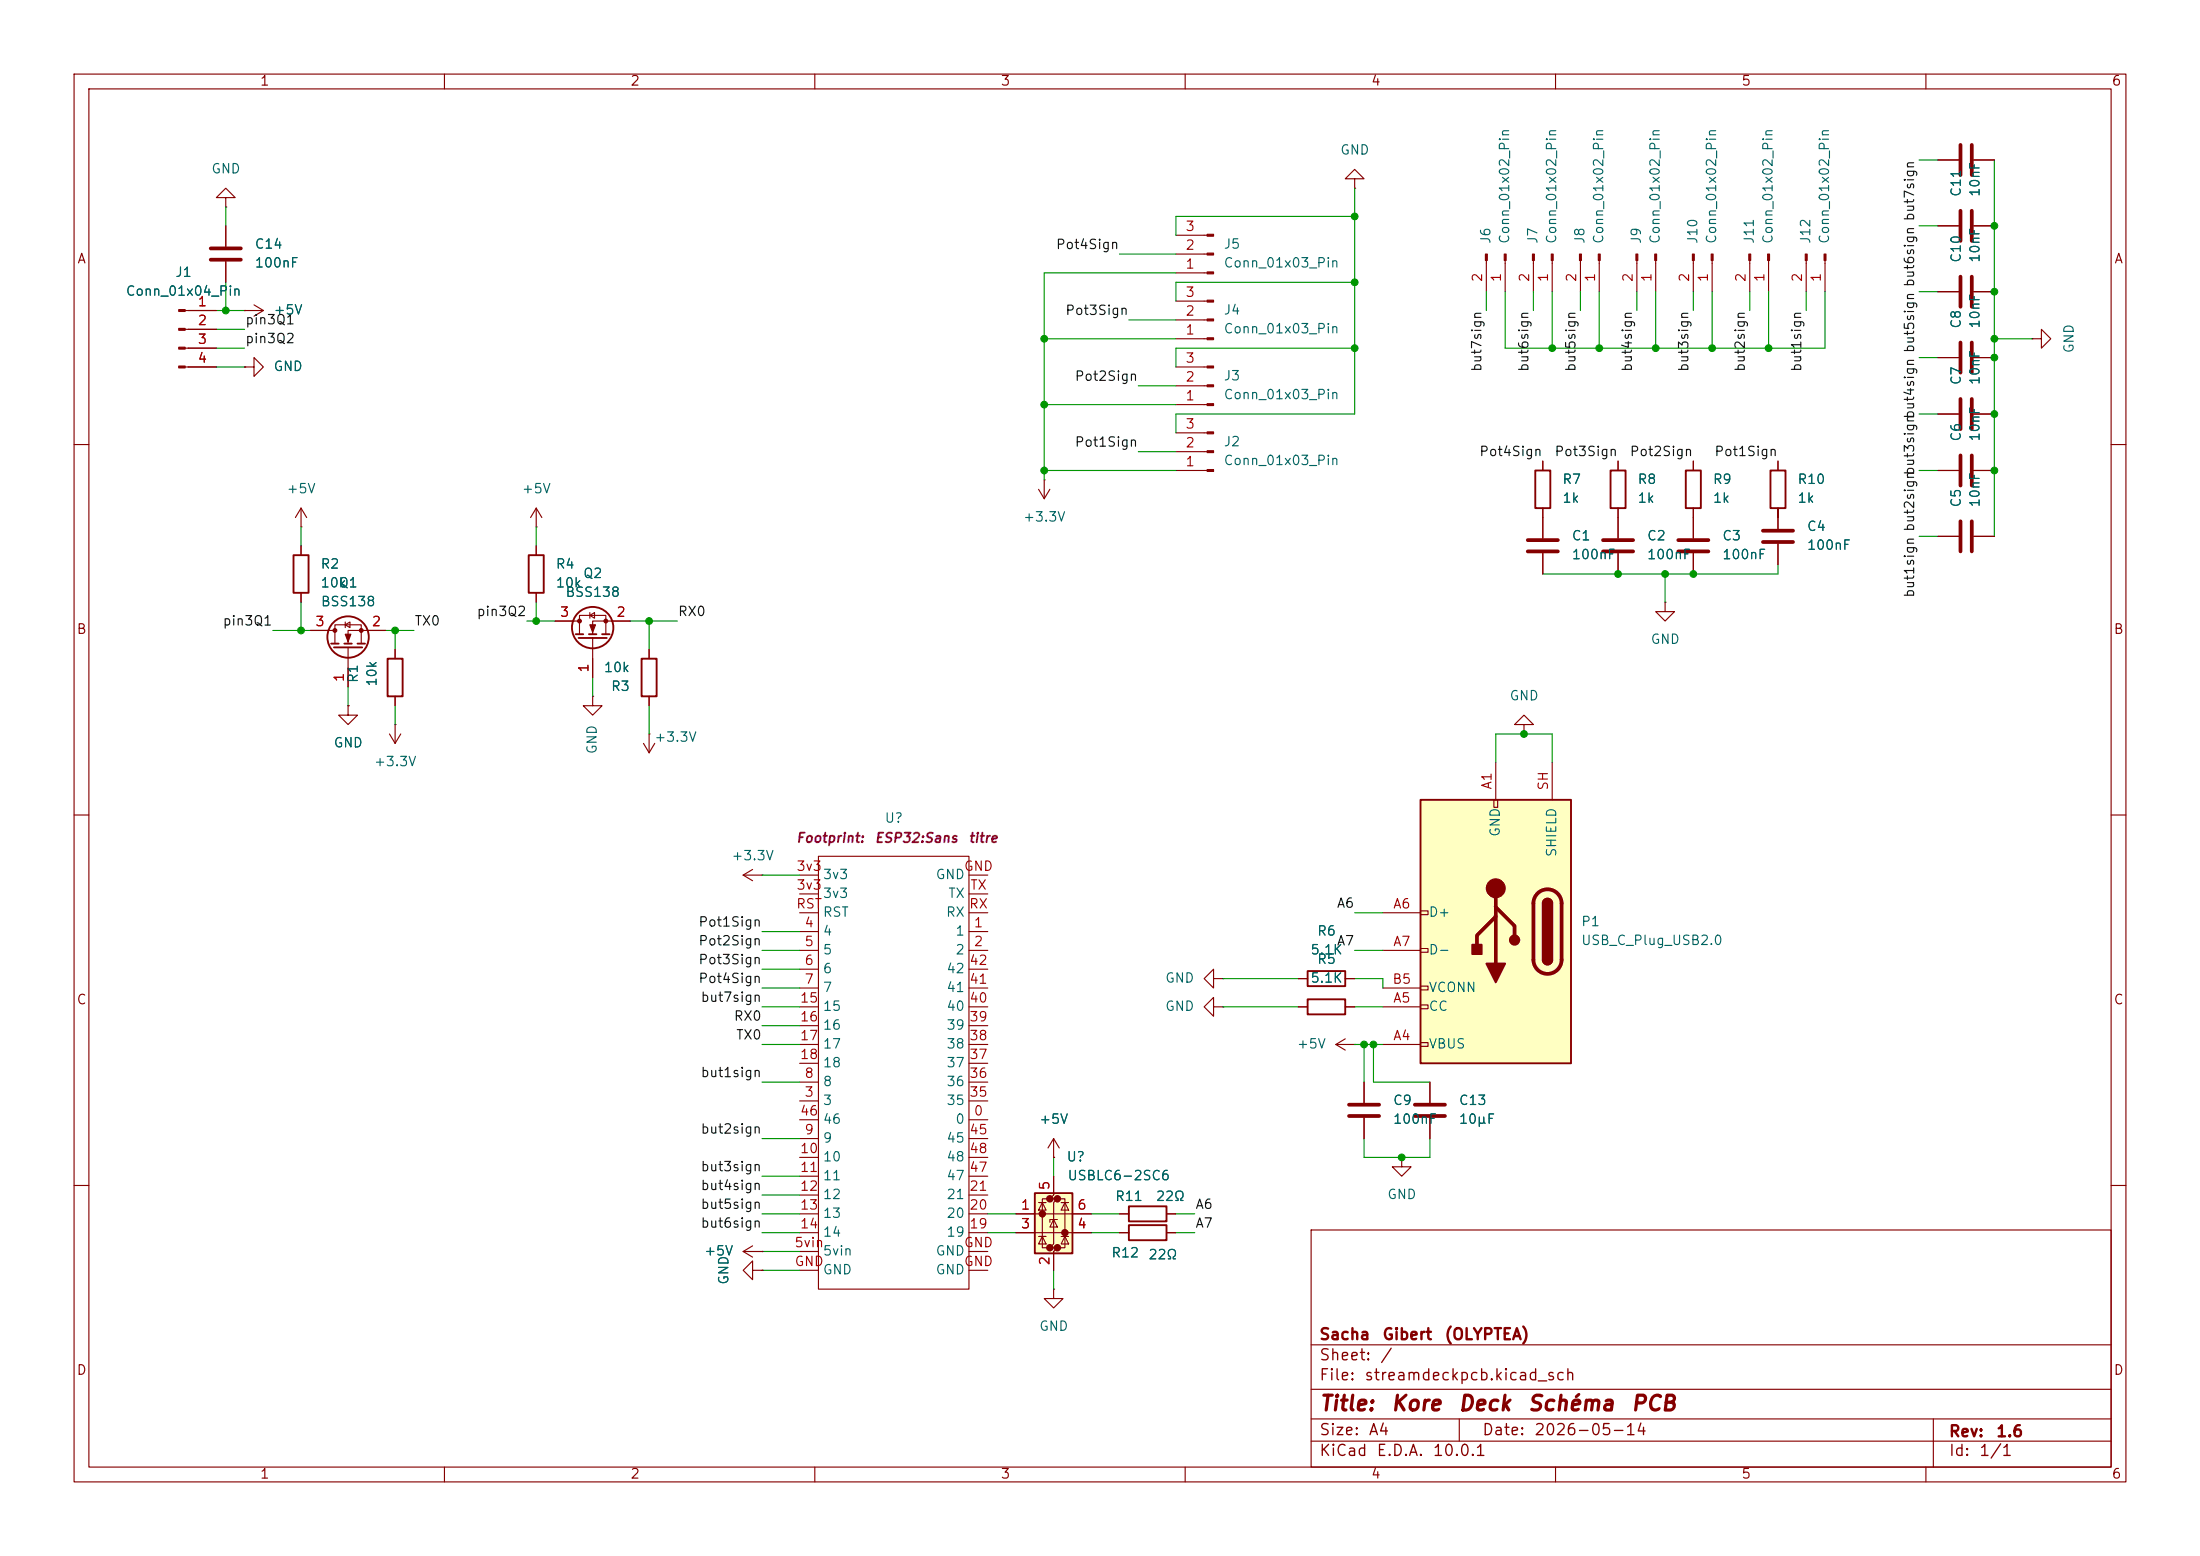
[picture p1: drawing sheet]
<svg xmlns="http://www.w3.org/2000/svg" width="297mm" height="210mm" viewBox="0 0 297 210" stroke-linecap="round" stroke-linejoin="round" font-family="sans-serif">
<g fill="none" stroke="#840000" stroke-width=".15">
<path d="M10 10h277v190h-277zM12 12h273v186h-273zM60 10v2M110 10v2M160 10v2M210 10v2M260 10v2M30.5 26.7h1.2l-1.2-1.3-1.3 1.3h1.3v1.2M30.5 27.9h.1M30.5 30.5v2.8M30.5 35.3v2.8M158.7 36.8h4.3"/>
<path d="M158.7 34.3h4.3M158.7 31.8h4.3M182.9 24.1h1.2l-1.2-1.2-1.3 1.2h1.3v1.3M182.9 25.4h.1M221 35.2v4.2M223.5 35.2v4.2M236.2 35.2v4.2M238.8 35.2v4.2M261.6 39.4h2.8M266.4 39.4h2.8M158.7 45.7h4.3M158.7 43.2h4.3"/>
<path d="M158.7 40.6h4.3M261.6 48.3h2.8M266.4 48.3h2.8M274.3 45.7h1.3v-1.2l1.3 1.2-1.3 1.3v-1.3M274.3 45.7h.1M10 60h2M72.4 71.1h.1M72.4 68.6v2.5M72.4 73.7v1.2M72.4 68.6l-.8 1.3M72.4 68.6l.8 1.3M208.3 62.2v1.3"/>
<path d="M208.3 68.6v4M208.3 74.7v2.8M218.4 62.2v1.3M218.4 68.6v4M218.4 74.7v2.8M228.6 62.2v1.3M228.6 68.6v4M228.6 74.7v2.8M240 62.2v1.3M240 68.6v2.8M240 73.4v2.8M261.6 72.4h2.8"/>
<path d="M266.4 72.4h2.8M285 60h2M41.9 85.1h3.3M45.2 86.9v-2.6h3.6v2.6M46.6 84.3l.6-.4v.8zM46.6 83.9v.8M47 95.3v1.2h1.3l-1.3 1.3-1.3-1.3h1.3M47 95.3h.1M47 87.4v5.3M52.1 85.1h-5.1v1.8M52.6 99.1l.7 1.2M53.3 97.8h.1"/>
<path d="M53.3 87.6v1.3M53.3 94v1.3M53.3 97.8v2.5M54.1 99.1l-.8 1.2M72.4 80v1.3M80 94v1.3h1.3l-1.3 1.2-1.3-1.2h1.3M80 94h.1M87.6 99.1h.1M87.6 87.6v1.3M87.6 94v1.3M87.6 99.1v2.5M205.7 97.8h1.3l-1.3-1.3-1.2 1.3h1.2v1.3"/>
<path d="M205.7 99.1h.1M224.8 81.3v1.3h1.3l-1.3 1.2-1.3-1.2h1.3M224.8 81.3h.1M10 110h2M86.9 100.3l.7 1.3M88.4 100.3l-.8 1.3M107.9 118.1h2.6M110.5 115.6h20.3v58.4h-20.3zM130.8 118.1h2.5M285 110h2M107.9 125.7h2.6M107.9 128.3h2.6"/>
<path d="M107.9 120.7h2.6M107.9 130.8h2.6M107.9 133.4h2.6M107.9 135.9h2.6M107.9 138.4h2.6M107.9 123.2h2.6M130.8 125.7h2.5M130.8 128.3h2.5M130.8 120.7h2.5M130.8 130.8h2.5M130.8 133.4h2.5M130.8 135.9h2.5"/>
<path d="M130.8 138.4h2.5M130.8 123.2h2.5M175.3 135.9h1.2M181.6 135.9h1.3M107.9 151.1h2.6M107.9 148.6h2.6M107.9 146.1h2.6M107.9 153.7h2.6M107.9 156.2h2.6M107.9 158.8h2.6M107.9 141h2.6M107.9 143.5h2.6"/>
<path d="M130.8 151.1h2.5M130.8 148.6h2.5M130.8 146.1h2.5M130.8 153.7h2.5M130.8 156.2h2.5M130.8 158.8h2.5M130.8 141h2.5M130.8 143.5h2.5M10 160h2M100.3 168.9h2.6M100.3 168.9l1.3 .8M101.6 171.5v-1.3l-1.3 1.3 1.3 1.2v-1.2h1.3"/>
<path d="M101.6 168.1l-1.3 .8M102.9 171.5h.1M102.9 168.9h.1M107.9 168.9h2.6M107.9 161.3h2.6M107.9 163.8h2.6M107.9 166.4h2.6M107.9 171.5h2.6M130.8 168.9h2.5M130.8 161.3h2.5M130.8 163.8h2.5M130.8 166.4h2.5"/>
<path d="M130.8 171.5h2.5M142.2 174v1.3h1.3l-1.3 1.2-1.2-1.2h1.2M142.2 174h.1M177 166h108v32h-108zM285 160h2M60 198v2M110 198v2M160 198v2M177 194.5h108M177 191.5h108M177 187.5h108M177 181.5h108"/>
<path d="M197 191.5v3M210 198v2M260 198v2M261 191.5v6.5"/>
</g>
<g fill="#840000" stroke="#840000" stroke-width=".15">
<path d="M163 36.7h.8v.3h-.8z"/>
<path d="M163 34.2h.8v.2h-.8z"/>
<path d="M163 31.6h.8v.3h-.8z"/>
<path d="M46.6 85.6h.8l-.4 1z"/>
<path d="M223.4 34.3h.2v.9h-.2z"/>
<path d="M220.9 34.3h.2v.9h-.2z"/>
<path d="M238.6 34.3h.3v.9h-.3z"/>
<path d="M236.1 34.3h.2v.9h-.2z"/>
<path d="M163 45.6h.8v.2h-.8z"/>
<path d="M163 43.1h.8v.2h-.8z"/>
<path d="M163 40.5h.8v.3h-.8z"/>
<circle cx="45.2" cy="85.1" r=".25"/>
<circle cx="48.8" cy="85.1" r=".25"/>
</g>
<g fill="none" stroke="#840000" stroke-width=".25">
<path d="M71.4 74.9h2v5.1h-2zM207.3 63.5h2v5.1h-2zM217.4 63.5h2.1v5.1h-2.1zM227.6 63.5h2v5.1h-2zM239 63.5h2v5.1h-2zM44.7 86.9h1M45.1 87.4h3.8M46.5 86.9h1M48.3 86.9h1M52.3 88.9h2.1v5.1h-2.1zM86.6 88.9h2v5.1h-2zM176.5 134.9h5.1v2h-5.1z"/>
<circle cx="47" cy="86" r="2.79"/>
</g>
<g fill="none" stroke="#840000" stroke-width=".51">
<path d="M28.4 33.5h4.1M28.4 35.1h4.1M264.7 37.3v4.1M266.2 37.3v4.1M264.7 46.2v4.1M266.2 46.2v4.1M206.2 72.9h4.1M206.2 74.4h4.1M216.4 72.9h4.1M216.4 74.4h4.1M226.6 72.9h4M226.6 74.4h4"/>
<path d="M238 71.6h4.1M238 73.2h4.1M264.7 70.4v4M266.2 70.4v4"/>
</g>
<path d="M191.8 108h20.3v35.5h-20.3z" fill="#ffffc2"/>
<g fill="none" stroke="#840000" stroke-width=".15">
<path d="M200.7 35.2v4.2M203.2 35.2v4.2M207 35.2v4.2M209.5 35.2v4.2M213.4 35.2v4.2M215.9 35.2v4.2M228.6 35.2v4.2M231.1 35.2v4.2M243.8 35.2v4.2M246.4 35.2v4.2M261.6 30.5h2.8M261.6 21.6h2.8"/>
<path d="M266.4 30.5h2.8M266.4 21.6h2.8M25 41.9h4.2M25 44.5h4.2M25 47h4.2M25 49.5h4.2M33 41.9h.1M33 49.5h1.3v-1.2l1.3 1.2-1.3 1.3v-1.3M33 49.5h.1M33 41.9h2.6M34.3 41.1l1.3 .8M35.6 41.9l-1.3 .8"/>
<path d="M158.7 49.5h4.3M158.7 54.6h4.3M158.7 52.1h4.3M158.7 58.4h4.3M261.6 55.9h2.8M266.4 55.9h2.8M40.6 71.1h.1M40.6 68.6l-.7 1.3M40.6 68.6l.8 1.3M40.6 68.6v2.5M40.6 73.7v1.2M140.2 66l.8 1.3"/>
<path d="M141 64.8h.1M141 64.8v2.5M141.7 66l-.7 1.3M158.7 63.5h4.3M158.7 61h4.3M261.6 63.5h2.8M266.4 63.5h2.8M40.6 80v1.3M74.9 83.8h3.3M78.2 85.6v-2.5h3.6v2.5M79.6 83.1l.7-.4v.7zM79.6 82.7v.7"/>
<path d="M80 86.1v5.3M85.1 83.8h-5.1v1.8M201.7 108h.5v1h-.5zM201.9 102.9v5.1M209.5 102.9v5.1M175.3 132.1h1.2M181.6 132.1h1.3M186.7 135.9h5.1M186.7 123.2h5.1M186.7 128.3h5.1M186.7 133.4h5.1M191.8 135.6h1v.5h-1z"/>
<path d="M191.8 133.1h1v.5h-1zM191.8 128h1v.5h-1zM191.8 122.9h1v.5h-1zM142.2 156.2h.1M142.2 153.7l-.7 1.2M142.2 153.7l.8 1.2M142.2 153.7v2.5M180.3 141h2.6M180.3 141l1.3 .7M181.6 140.2l-1.3 .8M182.9 141h.1M184.1 146.1v2.7"/>
<path d="M184.1 150.9v2.8M186.7 141h5.1M189.2 156.2v1.3h1.3l-1.3 1.3-1.2-1.3h1.2M189.2 156.2h.1M191.8 140.7h1v.5h-1zM193 146.1v2.7M193 150.9v2.8M151.1 163.8h1.3M157.5 163.8h1.2"/>
</g>
<g fill="none" stroke="#840000" stroke-width=".25">
<path d="M39.6 74.9h2.1v5.1h-2.1zM77.7 85.6h1M78.1 86.1h3.8M79.5 85.6h1M81.3 85.6h1M191.8 108h20.3v35.5h-20.3zM176.5 131.1h5.1v2h-5.1zM208.3 129.5a.64 .64 0 0 0 .6 .7 .64 .64 0 0 0 .6-.7M208.3 121.9a.64 .64 0 0 1 .6-.6 .64 .64 0 0 1 .6 .6M152.4 162.8h5.1v2h-5.1z"/>
<circle cx="80" cy="84.7" r="2.79"/>
</g>
<g fill="none" stroke="#840000" stroke-width=".51">
<path d="M264.7 19.6v4M266.2 19.6v4M264.7 28.4v4.1M266.2 28.4v4.1M264.7 53.8v4.1M266.2 53.8v4.1M264.7 61.5v4M266.2 61.5v4M201.9 119.9v10.1M201.9 123.7l-2.5 2.5v1.3M201.9 122.4l2.6 2.6v1.2M207.6 120.6a1.9 1.9 0 0 1 2-.4 1.9 1.9 0 0 1 1.2 1.7v7.6a1.91 1.91 0 0 1-1.9 1.9 1.91 1.91 0 0 1-1.9-1.9v-7.6a1.9 1.9 0 0 1 .6-1.3z"/>
<path d="M182.1 149.1h4.1M182.1 150.6h4.1M191 149.1h4.1M191 150.6h4.1"/>
</g>
<g fill="#840000" stroke="#840000" stroke-width=".25">
<path d="M208.3 121.9h1.2v7.6h-1.2z"/>
<path d="M208.3 129.5h1.2a.64 .64 0 0 1-.6 .7 .64 .64 0 0 1-.6-.7z"/>
<path d="M208.5 121.5a.64 .64 0 0 1 .7-.2 .64 .64 0 0 1 .3 .6h-1.2z"/>
<path d="M200.7 130h2.5l-1.3 2.6z"/>
<path d="M198.8 127.5h1.2v1.3h-1.2z"/>
<circle cx="204.5" cy="126.9" r=".63"/>
</g>
<g fill="#840000" stroke="#840000" stroke-width=".15">
<path d="M231 34.3h.3v.9h-.3z"/>
<path d="M228.5 34.3h.2v.9h-.2z"/>
<path d="M79.6 84.3h.8l-.4 1z"/>
<path d="M246.3 34.3h.2v.9h-.2z"/>
<path d="M243.7 34.3h.3v.9h-.3z"/>
<path d="M209.4 34.3h.3v.9h-.3z"/>
<path d="M206.9 34.3h.2v.9h-.2z"/>
<path d="M215.8 34.3h.2v.9h-.2z"/>
<path d="M213.2 34.3h.3v.9h-.3z"/>
<path d="M24.1 41.8h.9v.2h-.9z"/>
<path d="M24.1 44.3h.9v.3h-.9z"/>
<path d="M24.1 46.9h.9v.2h-.9z"/>
<path d="M24.1 49.4h.9v.3h-.9z"/>
<path d="M203.1 34.3h.2v.9h-.2z"/>
<path d="M200.5 34.3h.3v.9h-.3z"/>
<path d="M163 54.5h.8v.2h-.8z"/>
<path d="M163 51.9h.8v.3h-.8z"/>
<path d="M163 49.4h.8v.3h-.8z"/>
<path d="M163 63.4h.8v.2h-.8z"/>
<path d="M163 60.8h.8v.3h-.8z"/>
<path d="M163 58.3h.8v.2h-.8z"/>
<circle cx="201.9" cy="119.9" r="1.27"/>
<circle cx="78.2" cy="83.8" r=".25"/>
<circle cx="81.8" cy="83.8" r=".25"/>
</g>
<path d="M139.7 161h5.1v8.2h-5.1z" fill="#ffffc2"/>
<g fill="#840000" stroke="#840000" stroke-width=".51">
<circle cx="140.7" cy="163.8" r=".25"/>
<circle cx="141.7" cy="161.8" r=".25"/>
<circle cx="141.7" cy="168.4" r=".25"/>
<circle cx="142.7" cy="161.8" r=".25"/>
<circle cx="142.7" cy="168.4" r=".25"/>
<circle cx="143.8" cy="166.4" r=".25"/>
</g>
<g fill="none" stroke="#840000" stroke-width=".15">
<path d="M30.5 30.5v2.8M30.5 35.3v2.8M261.6 39.4h2.8M261.6 30.5h2.8M261.6 21.6h2.8M266.4 39.4h2.8M266.4 30.5h2.8M266.4 21.6h2.8M25.4 41.9h3.8M25.4 44.5h3.8M25.4 47h3.8M25.4 49.5h3.8"/>
<path d="M33 41.9h.1M33 49.5h.1M261.6 48.3h2.8M261.6 55.9h2.8M266.4 48.3h2.8M266.4 55.9h2.8M40.6 73.7v1.2M72.4 73.7v1.2M208.3 62.2v1.3M208.3 68.6v4M208.3 74.7v2.8M218.4 62.2v1.3"/>
<path d="M218.4 68.6v4M218.4 74.7v2.8M228.6 62.2v1.3M228.6 68.6v4M228.6 74.7v2.8M240 62.2v1.3M240 68.6v2.8M240 73.4v2.8M261.6 72.4h2.8M261.6 63.5h2.8M266.4 72.4h2.8M266.4 63.5h2.8"/>
<path d="M40.6 80v1.3M41.9 85.1h2.5M47 95.3h.1M47 90.2v2.5M49.5 85.1h2.6M53.3 87.6v1.3M53.3 94v1.3M72.4 80v1.3M74.9 83.8h2.6M80 88.9v2.5M82.5 83.8h2.6M87.6 87.6v1.3"/>
<path d="M87.6 94v1.3M100.3 118.1l1.3 .8M100.3 118.1h2.6M101.6 117.3l-1.3 .8M102.9 118.1h.1M163.8 135.9v-1.3l-1.2 1.3 1.2 1.3v-1.3h1.3M163.8 132.1v-1.3l-1.2 1.3 1.2 1.3v-1.3h1.3M165.1 135.9h.1M165.1 132.1h.1M175.3 132.1h1.2M175.3 135.9h1.2M181.6 132.1h1.3"/>
<path d="M181.6 135.9h1.3M142.2 158.8v2.5l-.5 .5h1l-.5 .5v5.6l-.5 .5h1l-.5 .5v2.6M142.2 156.2h.1M184.1 146.1v2.7M184.1 150.9v2.8M193 146.1v2.7M193 150.9v2.8M102.9 171.5h.1M102.9 168.9h.1M137.2 163.8h10.1M137.2 166.4h10.1M140.2 166.9h1"/>
<path d="M140.2 162.3h1M140.7 162.3l.5 1h-1zM140.7 166.9l.5 1h-1zM141.7 161.8h-1v6.6h1M142.2 164.6l.5 1h-1zM142.7 164.6h-1v.4M142.7 161.8h1.1v6.6h-1.1M143.3 166.9h1M143.3 162.3h1M143.8 162.3l.5 1h-1zM143.8 166.9l.5 1h-1zM151.1 163.8h1.3"/>
<path d="M151.1 166.4h1.3M157.5 163.8h1.2M157.5 166.4h1.2"/>
</g>
<path d="M139.7 161h5.1v8.2h-5.1zM152.4 165.4h5.1v2h-5.1z" fill="none" stroke="#840000" stroke-width=".25"/>
<g fill="none" stroke="#009600" stroke-width=".15">
<path d="M30.5 27.9v2.6M30.5 38.1v3.8M151.1 34.3h7.6M158.7 36.8h-17.7v28M182.9 25.4v30.5h-24.2v2.5M182.9 38.1h-24.2v2.5M182.9 29.2h-24.2v2.6M200.7 39.4v2.5M203.2 39.4v7.6h43.2v-7.6M207 39.4v2.5M209.5 39.4v7.6M213.4 39.4v2.5"/>
<path d="M215.9 39.4v7.6M221 39.4v2.5M223.5 39.4v7.6M228.6 39.4v2.5M231.1 39.4v7.6M236.2 39.4v2.5M238.8 39.4v7.6M243.8 39.4v2.5M259.1 39.4h2.5M259.1 21.6h2.5M259.1 30.5h2.5M269.2 21.6v50.8"/>
<path d="M29.2 47h3.8M29.2 41.9h3.8M29.2 44.5h3.8M29.2 49.5h3.8M141 54.6h17.7M141 45.7h17.7M152.4 43.2h6.3M153.7 52.1h5M182.9 47h-24.2v2.5M259.1 55.9h2.5M259.1 48.3h2.5M269.2 45.7h5.1"/>
<path d="M40.6 71.1v2.6M72.4 71.1v2.6M141 63.5h17.7M153.7 61h5M224.8 77.5v3.8M240 76.2v1.3h-31.7M240 68.6v1.3M259.1 63.5h2.5M259.1 72.4h2.5M36.8 85.1h5.1M40.6 81.3v3.8M47 92.7v2.6"/>
<path d="M52.1 85.1h3.8M53.3 85.1v2.5M53.3 95.3v2.5M71.1 83.8h3.8M72.4 81.3v2.5M80 91.4v2.6M85.1 83.8h6.3M87.6 83.8v3.8M87.6 95.3v3.8M102.9 118.1h5M201.9 102.9v-3.8h7.6v3.8M102.9 125.7h5"/>
<path d="M102.9 135.9h5M102.9 128.3h5M102.9 130.8h5M102.9 133.4h5M102.9 138.4h5M165.1 132.1h10.2M165.1 135.9h10.2M182.9 123.2h3.8M182.9 132.1h3.8v1.3M182.9 135.9h3.8M182.9 128.3h3.8M102.9 146.1h5"/>
<path d="M102.9 141h5M102.9 153.7h5M102.9 158.8h5M142.2 156.2v2.6M182.9 141h3.8M184.1 141v5.1M184.1 153.7v2.5h8.9v-2.5M185.4 141v5.1h7.6M102.9 166.4h5M102.9 163.8h5M102.9 161.3h5M102.9 168.9h5"/>
<path d="M102.9 171.5h5M133.3 166.4h3.9M133.3 163.8h3.9M142.2 171.5v2.5M147.3 166.4h3.8M147.3 163.8h3.8M158.7 166.4h2.6M158.7 163.8h2.6"/>
</g>
<g fill="#009600" stroke="#009600" stroke-width=".14">
<circle cx="228.6" cy="77.5" r=".46"/>
<circle cx="224.8" cy="77.5" r=".46"/>
<circle cx="218.4" cy="77.5" r=".46"/>
<circle cx="205.7" cy="99.1" r=".46"/>
<circle cx="184.1" cy="141" r=".46"/>
<circle cx="185.4" cy="141" r=".46"/>
<circle cx="189.2" cy="156.2" r=".46"/>
<circle cx="269.2" cy="45.7" r=".46"/>
<circle cx="269.2" cy="39.4" r=".46"/>
<circle cx="269.2" cy="55.9" r=".46"/>
<circle cx="269.2" cy="63.5" r=".46"/>
<circle cx="269.2" cy="48.3" r=".46"/>
<circle cx="269.2" cy="30.5" r=".46"/>
<circle cx="223.5" cy="47" r=".46"/>
<circle cx="238.8" cy="47" r=".46"/>
<circle cx="231.1" cy="47" r=".46"/>
<circle cx="209.5" cy="47" r=".46"/>
<circle cx="215.9" cy="47" r=".46"/>
<circle cx="182.9" cy="38.1" r=".46"/>
<circle cx="182.9" cy="29.2" r=".46"/>
<circle cx="182.9" cy="47" r=".46"/>
<circle cx="141" cy="54.6" r=".46"/>
<circle cx="141" cy="45.7" r=".46"/>
<circle cx="141" cy="63.5" r=".46"/>
<circle cx="72.4" cy="83.8" r=".46"/>
<circle cx="53.3" cy="85.1" r=".46"/>
<circle cx="30.5" cy="41.9" r=".46"/>
<circle cx="87.6" cy="83.8" r=".46"/>
<circle cx="40.6" cy="85.1" r=".46"/>
</g>
<g font-size="2" fill="#840000">
<text x="178" y="190.9">Title:</text>
<text x="187.7" y="190.9">Kore</text>
<text x="196.7" y="190.9">Deck</text>
<text x="206.1" y="190.9">Schéma</text>
<text x="220.1" y="190.9">PCB</text>
</g>
<g font-size="1.5" fill="#840000">
<text x="178" y="184">Sheet:</text>
<text x="178" y="181.2">Sacha</text>
<text x="186.2" y="184">/</text>
<text x="186.5" y="181.2">Gibert</text>
<text x="194.9" y="181.2">(OLYPTEA)</text>
<text x="178" y="186.7">File:</text>
<text x="184.1" y="186.7">streamdeckpcb.kicad_sch</text>
<text x="178" y="196.9">KiCad</text>
<text x="178" y="194.1">Size:</text>
<text x="184.7" y="194.1">A4</text>
<text x="185.7" y="196.9">E.D.A.</text>
<text x="193.3" y="196.9">10.0.1</text>
<text x="200" y="194.1">Date:</text>
<text x="207" y="194.1">2026-05-14</text>
<text x="263" y="194.3">Rev:</text>
<text x="263" y="196.9">Id:</text>
<text x="267.1" y="196.9">1/1</text>
<text x="269.4" y="194.3">1.6</text>
</g>
<g font-size="1.3" fill="#840000">
<text x="35" y="11.9">1</text>
<text x="85" y="11.9">2</text>
<text x="135" y="11.9">3</text>
<text x="185" y="11.9">4</text>
<text x="235" y="11.9">5</text>
<text x="285" y="11.9">6</text>
<text x="10.3" y="35.9">A</text>
<text x="285.3" y="35.9">A</text>
<text x="10.3" y="85.9">B</text>
<text x="285.3" y="85.9">B</text>
<text x="10.3" y="135.9">C</text>
<text x="285.3" y="135.9">C</text>
<text x="10.3" y="185.9">D</text>
<text x="285.3" y="185.9">D</text>
<text x="35" y="199.9">1</text>
<text x="85" y="199.9">2</text>
<text x="135" y="199.9">3</text>
<text x="185" y="199.9">4</text>
<text x="235" y="199.9">5</text>
<text x="285" y="199.9">6</text>
</g>
<g font-size="1.3" fill="#006464">
<text x="28.4" y="23.7">GND</text>
<text x="180.8" y="21.2">GND</text>
<text x="265" y="26.7" transform="rotate(-90 265 26.7)">C11</text>
<text x="267.6" y="26.7" transform="rotate(-90 267.6 26.7)">10nF</text>
<text x="34.3" y="33.9">C14</text>
<text x="165.1" y="33.9">J5</text>
<text x="201.5" y="33" transform="rotate(-90 201.5 33)">J6</text>
<text x="204.1" y="33" transform="rotate(-90 204.1 33)">Conn_01x02_Pin</text>
<text x="207.9" y="33" transform="rotate(-90 207.9 33)">J7</text>
<text x="210.4" y="33" transform="rotate(-90 210.4 33)">Conn_01x02_Pin</text>
<text x="214.2" y="33" transform="rotate(-90 214.2 33)">J8</text>
<text x="216.8" y="33" transform="rotate(-90 216.8 33)">Conn_01x02_Pin</text>
<text x="221.8" y="33" transform="rotate(-90 221.8 33)">J9</text>
<text x="224.4" y="33" transform="rotate(-90 224.4 33)">Conn_01x02_Pin</text>
<text x="229.5" y="33" transform="rotate(-90 229.5 33)">J10</text>
<text x="232" y="33" transform="rotate(-90 232 33)">Conn_01x02_Pin</text>
<text x="237.1" y="33" transform="rotate(-90 237.1 33)">J11</text>
<text x="239.6" y="33" transform="rotate(-90 239.6 33)">Conn_01x02_Pin</text>
<text x="244.7" y="33" transform="rotate(-90 244.7 33)">J12</text>
<text x="247.2" y="33" transform="rotate(-90 247.2 33)">Conn_01x02_Pin</text>
<text x="265" y="35.6" transform="rotate(-90 265 35.6)">C10</text>
<text x="267.6" y="35.6" transform="rotate(-90 267.6 35.6)">10nF</text>
<text x="16.9" y="40.2">Conn_01x04_Pin</text>
<text x="23.6" y="37.7">J1</text>
<text x="34.3" y="36.4">100nF</text>
<text x="165.1" y="36.4">Conn_01x03_Pin</text>
<text x="36.8" y="42.8">+5V</text>
<text x="165.1" y="42.8">J4</text>
<text x="165.1" y="45.3">Conn_01x03_Pin</text>
<text x="265" y="44.4" transform="rotate(-90 265 44.4)">C8</text>
<text x="267.6" y="44.4" transform="rotate(-90 267.6 44.4)">10nF</text>
<text x="280.3" y="47.8" transform="rotate(-90 280.3 47.8)">GND</text>
<text x="36.8" y="50.4">GND</text>
<text x="165.1" y="51.7">J3</text>
<text x="265" y="52.1" transform="rotate(-90 265 52.1)">C7</text>
<text x="267.6" y="52.1" transform="rotate(-90 267.6 52.1)">10nF</text>
<text x="165.1" y="54.2">Conn_01x03_Pin</text>
<text x="265" y="59.7" transform="rotate(-90 265 59.7)">C6</text>
<text x="267.6" y="59.7" transform="rotate(-90 267.6 59.7)">10nF</text>
<text x="165.1" y="60.6">J2</text>
<text x="165.1" y="63.1">Conn_01x03_Pin</text>
<text x="210.8" y="65.6">R7</text>
<text x="221" y="65.6">R8</text>
<text x="231.1" y="65.6">R9</text>
<text x="242.6" y="65.6">R10</text>
<text x="38.6" y="66.9">+5V</text>
<text x="70.4" y="66.9">+5V</text>
<text x="138" y="70.7">+3.3V</text>
<text x="210.8" y="68.2">1k</text>
<text x="221" y="68.2">1k</text>
<text x="231.1" y="68.2">1k</text>
<text x="242.6" y="68.2">1k</text>
<text x="243.8" y="72">C4</text>
<text x="265" y="68.6" transform="rotate(-90 265 68.6)">C5</text>
<text x="267.6" y="68.6" transform="rotate(-90 267.6 68.6)">10nF</text>
<text x="43.2" y="77.1">R2</text>
<text x="74.9" y="77.1">R4</text>
<text x="212.1" y="73.3">C1</text>
<text x="212.1" y="75.8">100nF</text>
<text x="222.3" y="73.3">C2</text>
<text x="222.3" y="75.8">100nF</text>
<text x="232.4" y="73.3">C3</text>
<text x="232.4" y="75.8">100nF</text>
<text x="243.8" y="74.5">100nF</text>
<text x="43.2" y="79.6">10k</text>
<text x="43.2" y="82.1">BSS138</text>
<text x="45.6" y="79.6">Q1</text>
<text x="74.9" y="79.6">10k</text>
<text x="76.2" y="80.9">BSS138</text>
<text x="78.6" y="78.3">Q2</text>
<text x="222.8" y="87.2">GND</text>
<text x="48.6" y="92.3" transform="rotate(-90 48.6 92.3)">R1</text>
<text x="51.2" y="92.8" transform="rotate(-90 51.2 92.8)">10k</text>
<text x="81.4" y="91">10k</text>
<text x="82.4" y="93.6">R3</text>
<text x="203.7" y="94.8">GND</text>
<text x="45" y="101.2">GND</text>
<text x="80.9" y="101.9" transform="rotate(-90 80.9 101.9)">GND</text>
<text x="88.2" y="100.4">+3.3V</text>
<text x="50.4" y="103.7">+3.3V</text>
<text x="119.3" y="111.4">U?</text>
<text x="202.8" y="113" transform="rotate(-90 202.8 113)">GND</text>
<text x="98.7" y="116.4">+3.3V</text>
<text x="111" y="119">3v3</text>
<text x="126.2" y="119">GND</text>
<text x="210.4" y="115.8" transform="rotate(-90 210.4 115.8)">SHIELD</text>
<text x="111" y="121.5">3v3</text>
<text x="111" y="124.1">RST</text>
<text x="127.6" y="124.1">RX</text>
<text x="127.9" y="121.5">TX</text>
<text x="192.8" y="124.1">D+</text>
<text x="213.4" y="125.3">P1</text>
<text x="111" y="126.6">4</text>
<text x="111" y="129.1">5</text>
<text x="111" y="131.7">6</text>
<text x="127.7" y="131.7">42</text>
<text x="128.9" y="126.6">1</text>
<text x="128.9" y="129.1">2</text>
<text x="176.8" y="129.1">5.1K</text>
<text x="177.7" y="130.4">R5</text>
<text x="177.7" y="126.6">R6</text>
<text x="192.8" y="129.1">D-</text>
<text x="213.4" y="127.9">USB_C_Plug_USB2.0</text>
<text x="111" y="134.2">7</text>
<text x="111" y="136.8">15</text>
<text x="127.7" y="136.8">40</text>
<text x="127.7" y="134.2">41</text>
<text x="157.2" y="136.8">GND</text>
<text x="157.2" y="132.9">GND</text>
<text x="176.8" y="132.9">5.1K</text>
<text x="192.8" y="136.8">CC</text>
<text x="192.8" y="134.2">VCONN</text>
<text x="111" y="139.3">16</text>
<text x="111" y="141.8">17</text>
<text x="127.7" y="141.8">38</text>
<text x="127.7" y="139.3">39</text>
<text x="175" y="141.8">+5V</text>
<text x="192.8" y="141.8">VBUS</text>
<text x="111" y="149.5">3</text>
<text x="111" y="146.9">8</text>
<text x="111" y="144.4">18</text>
<text x="127.7" y="149.5">35</text>
<text x="127.7" y="146.9">36</text>
<text x="127.7" y="144.4">37</text>
<text x="188" y="149.5">C9</text>
<text x="196.9" y="149.5">C13</text>
<text x="111" y="154.5">9</text>
<text x="111" y="152">46</text>
<text x="127.7" y="154.5">45</text>
<text x="128.9" y="152">0</text>
<text x="140.2" y="152">+5V</text>
<text x="188" y="152">100nF</text>
<text x="196.9" y="152">10µF</text>
<text x="111" y="157.1">10</text>
<text x="111" y="159.6">11</text>
<text x="127.7" y="159.6">47</text>
<text x="127.7" y="157.1">48</text>
<text x="143.9" y="157.1">U?</text>
<text x="144" y="159.6">USBLC6-2SC6</text>
<text x="111" y="162.2">12</text>
<text x="111" y="164.7">13</text>
<text x="111" y="167.2">14</text>
<text x="127.7" y="167.2">19</text>
<text x="127.7" y="164.7">20</text>
<text x="127.7" y="162.2">21</text>
<text x="150.5" y="162.4">R11</text>
<text x="156" y="162.4">22Ω</text>
<text x="187.2" y="162.2">GND</text>
<text x="95" y="169.8">+5V</text>
<text x="98.7" y="173.5" transform="rotate(-90 98.7 173.5)">GND</text>
<text x="111" y="169.8">5vin</text>
<text x="111" y="172.3">GND</text>
<text x="126.2" y="169.8">GND</text>
<text x="126.2" y="172.3">GND</text>
<text x="149.9" y="170">R12</text>
<text x="154.9" y="170.3">22Ω</text>
<text x="140.2" y="179.9">GND</text>
</g>
<g font-size="1.3" fill="#0f0f0f">
<text x="142.5" y="33.9">Pot4Sign</text>
<text x="33" y="44.1">pin3Q1</text>
<text x="33" y="46.6">pin3Q2</text>
<text x="143.7" y="42.8">Pot3Sign</text>
<text x="145" y="51.7">Pot2Sign</text>
<text x="200.3" y="50.3" transform="rotate(-90 200.3 50.3)">but7sign</text>
<text x="206.7" y="50.3" transform="rotate(-90 206.7 50.3)">but6sign</text>
<text x="213" y="50.3" transform="rotate(-90 213 50.3)">but5sign</text>
<text x="220.6" y="50.3" transform="rotate(-90 220.6 50.3)">but4sign</text>
<text x="228.3" y="50.3" transform="rotate(-90 228.3 50.3)">but3sign</text>
<text x="235.9" y="50.3" transform="rotate(-90 235.9 50.3)">but2sign</text>
<text x="243.5" y="50.3" transform="rotate(-90 243.5 50.3)">but1sign</text>
<text x="258.7" y="56.6" transform="rotate(-90 258.7 56.6)">but4sign but5sign but6sign but7sign</text>
<text x="145" y="60.6">Pot1Sign</text>
<text x="199.6" y="61.9">Pot4Sign</text>
<text x="209.8" y="61.9">Pot3Sign</text>
<text x="219.9" y="61.9">Pot2Sign</text>
<text x="231.4" y="61.9">Pot1Sign</text>
<text x="258.7" y="64.2" transform="rotate(-90 258.7 64.2)">but3sign</text>
<text x="64.3" y="83.5">pin3Q2</text>
<text x="91.4" y="83.5">RX0</text>
<text x="258.7" y="80.8" transform="rotate(-90 258.7 80.8)">but1sign but2sign</text>
<text x="30" y="84.7">pin3Q1</text>
<text x="55.9" y="84.7">TX0</text>
<text x="94.2" y="125.4">Pot1Sign</text>
<text x="180.4" y="122.8">A6</text>
<text x="94.2" y="130.5">Pot3Sign</text>
<text x="94.2" y="127.9">Pot2Sign</text>
<text x="180.4" y="127.9">A7</text>
<text x="94.2" y="133">Pot4Sign</text>
<text x="94.5" y="135.5">but7sign</text>
<text x="99" y="138.1">RX0</text>
<text x="99.3" y="140.6">TX0</text>
<text x="94.5" y="145.7">but1sign</text>
<text x="94.5" y="153.3">but2sign</text>
<text x="94.5" y="158.4">but3sign</text>
<text x="94.5" y="160.9">but4sign</text>
<text x="94.5" y="166">but6sign</text>
<text x="94.5" y="163.5">but5sign</text>
<text x="161.3" y="163.5">A6</text>
<text x="161.3" y="166">A7</text>
</g>
<g font-size="1.3" fill="#a90000">
<text x="159.9" y="34">2</text>
<text x="159.9" y="31.5">3</text>
<text x="26.6" y="41.7">1</text>
<text x="159.9" y="36.6">1</text>
<text x="159.9" y="40.4">3</text>
<text x="200.4" y="38.2" transform="rotate(-90 200.4 38.2)">2</text>
<text x="202.9" y="38.2" transform="rotate(-90 202.9 38.2)">1</text>
<text x="206.8" y="38.2" transform="rotate(-90 206.8 38.2)">2</text>
<text x="209.3" y="38.2" transform="rotate(-90 209.3 38.2)">1</text>
<text x="213.1" y="38.2" transform="rotate(-90 213.1 38.2)">2</text>
<text x="215.6" y="38.2" transform="rotate(-90 215.6 38.2)">1</text>
<text x="220.7" y="38.2" transform="rotate(-90 220.7 38.2)">2</text>
<text x="223.3" y="38.2" transform="rotate(-90 223.3 38.2)">1</text>
<text x="228.3" y="38.2" transform="rotate(-90 228.3 38.2)">2</text>
<text x="230.9" y="38.2" transform="rotate(-90 230.9 38.2)">1</text>
<text x="236" y="38.2" transform="rotate(-90 236 38.2)">2</text>
<text x="238.5" y="38.2" transform="rotate(-90 238.5 38.2)">1</text>
<text x="243.6" y="38.2" transform="rotate(-90 243.6 38.2)">2</text>
<text x="246.1" y="38.2" transform="rotate(-90 246.1 38.2)">1</text>
<text x="26.6" y="44.2">2</text>
<text x="26.6" y="46.7">3</text>
<text x="159.9" y="45.5">1</text>
<text x="159.9" y="42.9">2</text>
<text x="26.6" y="49.3">4</text>
<text x="159.9" y="51.8">2</text>
<text x="159.9" y="49.3">3</text>
<text x="159.9" y="54.4">1</text>
<text x="159.9" y="58.2">3</text>
<text x="159.9" y="63.2">1</text>
<text x="159.9" y="60.7">2</text>
<text x="75.5" y="83.6">3</text>
<text x="83.1" y="83.6">2</text>
<text x="42.5" y="84.8">3</text>
<text x="50.1" y="84.8">2</text>
<text x="46.7" y="92.1" transform="rotate(-90 46.7 92.1)">1</text>
<text x="79.8" y="90.9" transform="rotate(-90 79.8 90.9)">1</text>
<text x="201.7" y="106.7" transform="rotate(-90 201.7 106.7)">A1</text>
<text x="209.3" y="106.8" transform="rotate(-90 209.3 106.8)">SH</text>
<text x="107.4" y="117.9">3v3</text>
<text x="130" y="117.9">GND</text>
<text x="107.4" y="122.9">RST</text>
<text x="107.4" y="120.4">3v3</text>
<text x="108.5" y="125.5">4</text>
<text x="130.7" y="122.9">RX</text>
<text x="130.9" y="120.4">TX</text>
<text x="131.4" y="125.5">1</text>
<text x="188" y="122.9">A6</text>
<text x="108.5" y="128">5</text>
<text x="108.5" y="130.6">6</text>
<text x="130.8" y="130.6">42</text>
<text x="131.4" y="128">2</text>
<text x="188" y="128">A7</text>
<text x="107.9" y="135.6">15</text>
<text x="108.5" y="133.1">7</text>
<text x="130.8" y="135.6">40</text>
<text x="130.8" y="133.1">41</text>
<text x="187.9" y="133.1">B5</text>
<text x="188" y="135.6">A5</text>
<text x="107.9" y="138.2">16</text>
<text x="107.9" y="140.7">17</text>
<text x="107.9" y="143.3">18</text>
<text x="130.8" y="143.3">37</text>
<text x="130.8" y="140.7">38</text>
<text x="130.8" y="138.2">39</text>
<text x="188" y="140.7">A4</text>
<text x="108.5" y="148.3">3</text>
<text x="108.5" y="145.8">8</text>
<text x="130.8" y="148.3">35</text>
<text x="130.8" y="145.8">36</text>
<text x="107.9" y="156">10</text>
<text x="107.9" y="150.9">46</text>
<text x="108.5" y="153.4">9</text>
<text x="130.8" y="153.4">45</text>
<text x="130.8" y="156">48</text>
<text x="131.4" y="150.9">0</text>
<text x="107.9" y="158.5">11</text>
<text x="107.9" y="161">12</text>
<text x="130.8" y="161">21</text>
<text x="130.8" y="158.5">47</text>
<text x="142" y="160.7" transform="rotate(-90 142 160.7)">5</text>
<text x="107.9" y="163.6">13</text>
<text x="107.9" y="166.1">14</text>
<text x="130.8" y="166.1">19</text>
<text x="130.8" y="163.6">20</text>
<text x="137.7" y="163.6">1</text>
<text x="137.7" y="166.1">3</text>
<text x="145.3" y="166.1">4</text>
<text x="145.3" y="163.6">6</text>
<text x="107.2" y="168.7">5vin</text>
<text x="107.2" y="171.2">GND</text>
<text x="130" y="168.7">GND</text>
<text x="130" y="171.2">GND</text>
<text x="142" y="170.9" transform="rotate(-90 142 170.9)">2</text>
</g>
<g font-size="1.3" fill="#840084">
<text x="107.4" y="114">Footprint:</text>
<text x="118" y="114">ESP32:Sans</text>
<text x="130.7" y="114">titre</text>
</g>
</svg>
